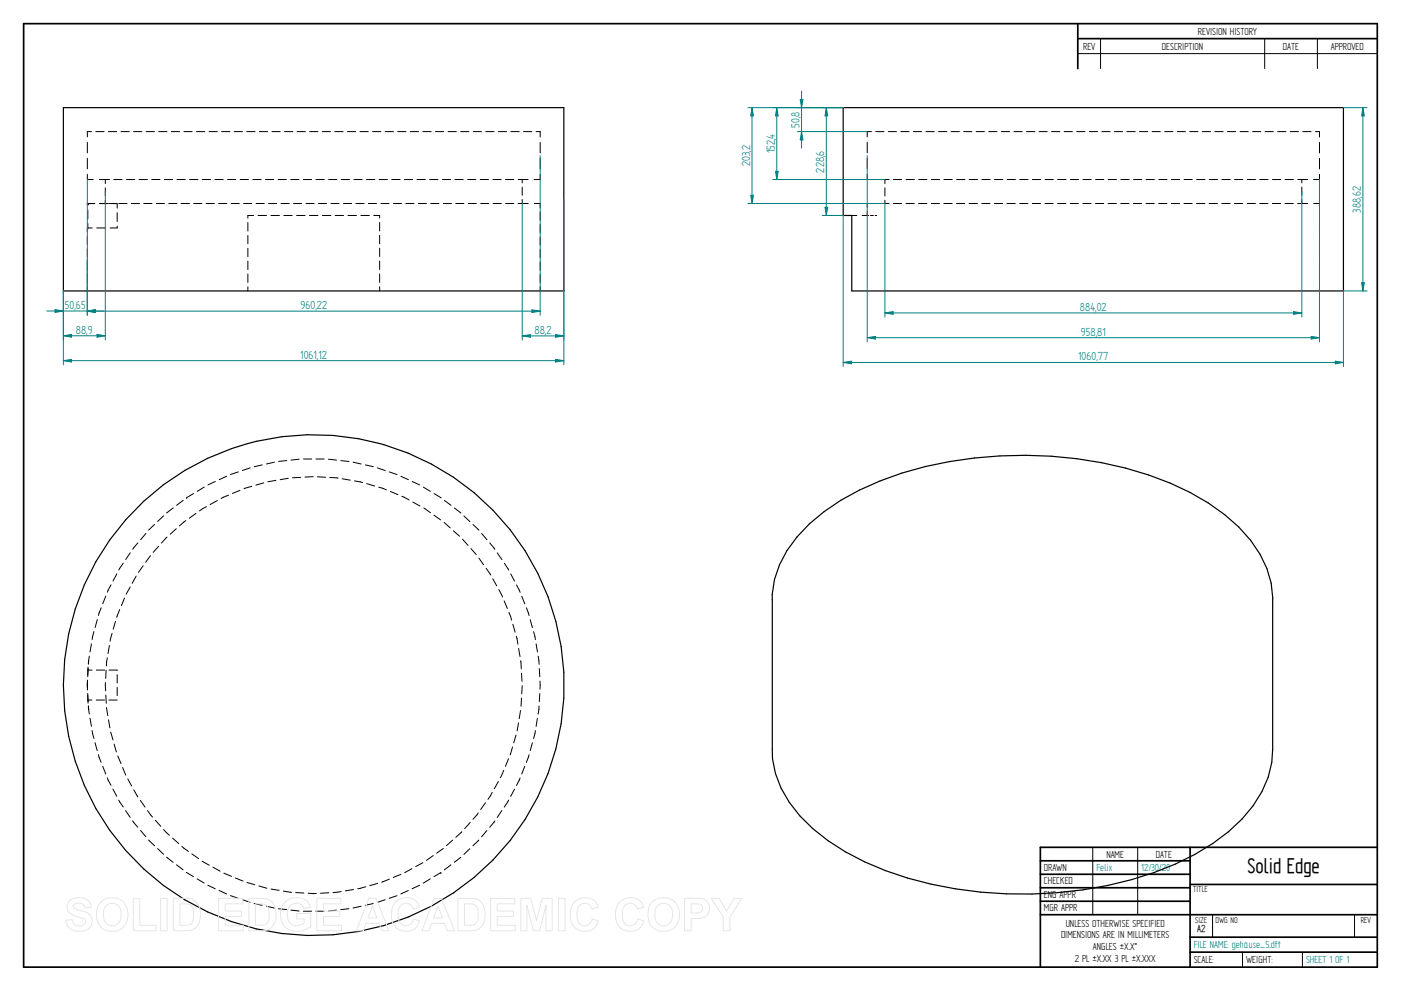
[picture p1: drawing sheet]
<svg xmlns="http://www.w3.org/2000/svg" width="594mm" height="420mm" viewBox="0 0 594 420" stroke-linecap="round" stroke-linejoin="round" font-family="sans-serif">
<g fill="none" stroke="#000" stroke-width=".72">
<path d="M10 10h574v400h-574zM457 10v19.1M457 16.4h127M504.6 359.2v50.8M584 359.2h-142.9v50.8M441.1 365h63.5M441.1 370.7h63.5M441.1 376.4h63.5M504.6 375h79.4M441.1 382.1h63.5M441.1 387.8h142.9M504.6 397.3h79.4"/>
<path d="M504.6 403.7h79.4"/>
</g>
<g fill="none" stroke="#000" stroke-width=".42">
<path d="M466.7 16.4v12.7M536.3 16.4v12.7M558.6 16.4v12.7M457 22.7h127M38.8 55.8h-1.8v2.2M40.6 55.8h3.5M46 55.8h3.5M51.3 55.8h3.5M56.6 55.8h3.5M62 55.8h3.5M67.3 55.8h3.5M72.6 55.8h3.6"/>
<path d="M78 55.8h3.5M83.3 55.8h3.5M88.6 55.8h3.6M94 55.8h3.5M99.3 55.8h3.5M104.6 55.8h3.6M110 55.8h3.5M115.3 55.8h3.5M120.6 55.8h3.6M126 55.8h3.5M131.3 55.8h3.5M136.6 55.8h3.6"/>
<path d="M142 55.8h3.5M147.3 55.8h3.5M152.6 55.8h3.6M158 55.8h3.5M163.3 55.8h3.5M168.6 55.8h3.6M174 55.8h3.5M179.3 55.8h3.5M184.7 55.8h3.5M190 55.8h3.5M195.3 55.8h3.5M200.7 55.8h3.5"/>
<path d="M206 55.8h3.5M211.3 55.8h3.5M216.7 55.8h3.5M222 55.8h3.5M227.3 55.8h1.8v2.3M369.5 55.8h-1.8v2.2M371.3 55.8h3.6M376.7 55.8h3.4M382 55.8h3.5M387.3 55.8h3.5M392.6 55.8h3.5M398 55.8h3.5"/>
<path d="M403.3 55.8h3.5M408.6 55.8h3.5M413.9 55.8h3.5M419.3 55.8h3.5M424.6 55.8h3.5M429.9 55.8h3.5M435.3 55.8h3.5M440.6 55.8h3.5M445.9 55.8h3.5M451.2 55.8h3.5M456.6 55.8h3.5M461.9 55.8h3.5"/>
<path d="M467.2 55.8h3.5M472.5 55.8h3.5M477.9 55.8h3.5M483.2 55.8h3.5M488.5 55.8h3.5M493.9 55.8h3.5M499.2 55.8h3.5M504.5 55.8h3.5M509.8 55.8h3.5M515.1 55.8h3.6M520.5 55.8h3.5M525.8 55.8h3.5"/>
<path d="M531.1 55.8h3.5M536.4 55.8h3.6M541.8 55.8h3.5M547.1 55.8h3.5M552.4 55.8h3.6M557.8 55.8h1.7v2.3M37 73.9v2.2h2.5M37 60.3v4.5M37 67.1v4.5M42.1 76.1h4.3M44.7 76.1v1.8M44.7 79.6v3.5"/>
<path d="M48.3 76.1h3.5M53.6 76.1h3.5M59 76.1h3.5M64.3 76.1h3.6M69.7 76.1h3.5M75.1 76.1h3.5M80.4 76.1h3.5M85.8 76.1h3.5M91.1 76.1h3.6M96.5 76.1h3.5M101.8 76.1h3.6M107.2 76.1h3.5"/>
<path d="M112.6 76.1h3.5M117.9 76.1h3.5M123.3 76.1h3.5M128.6 76.1h3.6M134 76.1h3.5M139.4 76.1h3.5M144.7 76.1h3.5M150.1 76.1h3.5M155.4 76.1h3.6M160.8 76.1h3.5M166.1 76.1h3.6M171.5 76.1h3.5"/>
<path d="M176.8 76.1h3.6M182.2 76.1h3.5M187.6 76.1h3.5M192.9 76.1h3.5M198.3 76.1h3.5M203.6 76.1h3.6M209 76.1h3.5M214.3 76.1h3.6M219.7 76.1h4.2M221.4 76.1v1.5M221.4 79.3v3.5M229.1 73.9v2.2h-2.6"/>
<path d="M229.1 60.4v4.5M229.1 67.1v4.5M367.7 73.9v2.2h2.5M367.7 60.3v4.5M367.7 67.1v4.5M372.7 76.1h4.3M375.2 76.1v1.8M375.2 79.6v3.5M378.8 76.1h3.5M384.2 76.1h3.5M389.5 76.1h3.6M394.9 76.1h3.5"/>
<path d="M400.3 76.1h3.5M405.6 76.1h3.5M411 76.1h3.5M416.3 76.1h3.6M421.7 76.1h3.5M427.1 76.1h3.5M432.4 76.1h3.5M437.8 76.1h3.5M443.1 76.1h3.6M448.5 76.1h3.5M453.8 76.1h3.6M459.2 76.1h3.5"/>
<path d="M464.6 76.1h3.5M469.9 76.1h3.5M475.3 76.1h3.5M480.6 76.1h3.6M486 76.1h3.5M491.4 76.1h3.5M496.7 76.1h3.5M502.1 76.1h3.5M507.4 76.1h3.6M512.8 76.1h3.5M518.1 76.1h3.6M523.5 76.1h3.5"/>
<path d="M528.9 76.1h3.5M534.2 76.1h3.5M539.6 76.1h3.5M544.9 76.1h3.6M550.3 76.1h4.2M552 76.1v1.5M552 79.3v3.5M559.5 73.9v2.2h-2.5M559.5 60.4v4.5M559.5 67.1v4.5M37 86.3h.1M37.1 86.3h.1"/>
<path d="M37.1 96.6l-.1 1.8M37.2 89v3.8M37.2 94.7v1.9M37.2 96.6h.1M37.2 96.6h1.9M37.6 86.3h.1M40.2 86.3h-3v.8M41 96.6h3.8M42.2 86.3h3.7M44.7 84.9v1.4M46.1 86.3h3.6v1.9M49.7 95.8v.8h-3"/>
<path d="M49.7 90.2v3.7M50.4 86.3h3.5M55.7 86.3h3.5M61 86.3h3.5M66.2 86.3h3.6M71.5 86.3h3.6M76.8 86.3h3.5M82.1 86.3h3.5M87.4 86.3h3.5M92.7 86.3h3.5M98 86.3h3.5M103.3 86.3h3.5"/>
<path d="M105.1 94.4v3.6M105.1 99.8v3.6M107.6 91.4h-2.5v1.1M108.6 86.3h3.4M109.4 91.4h3.6M113.9 86.3h3.4M114.9 91.4h3.6M119.2 86.3h3.4M120.3 91.4h3.6M124.5 86.3h3.4M125.8 91.4h3.6M129.7 86.3h3.5"/>
<path d="M131.2 91.4h3.6M135 86.3h3.5M136.7 91.4h3.6M140.3 86.3h3.5M142.1 91.4h3.6M145.6 86.3h3.5M147.6 91.4h3.6M150.9 86.3h3.5M153 91.4h3.6M156.2 86.3h3.5M158.5 91.4h2.5v1.1M161 94.3v3.6"/>
<path d="M161 99.8v3.5M161.5 86.3h3.5M166.8 86.3h3.5M172.1 86.3h3.4M177.4 86.3h3.4M182.7 86.3h3.4M188 86.3h3.4M193.2 86.3h3.5M198.5 86.3h3.5M203.8 86.3h3.5M209.1 86.3h3.5M214.4 86.3h3.5"/>
<path d="M219.7 86.3h4.3M221.4 84.6v1.7M226.6 86.3h2.5v1.8M229.1 89.9v3.4M229.1 95.2v3.4M361.2 91.4h2.2M365.6 91.4h2.8M367.7 89.7v1.7M369.1 91.4h1.3M370.2 86.3h-2.5v1.6M371.1 91.4h.7M372.8 86.3h4.2"/>
<path d="M375.2 84.9v1.4M378.8 86.3h3.5M384.2 86.3h3.5M389.5 86.3h3.5M394.9 86.3h3.5M400.2 86.3h3.6M405.6 86.3h3.5M410.9 86.3h3.6M416.3 86.3h3.5M421.6 86.3h3.6M427 86.3h3.5M432.4 86.3h3.5"/>
<path d="M437.7 86.3h3.5M443.1 86.3h3.5M448.4 86.3h3.6M453.8 86.3h3.5M459.1 86.3h3.6M464.5 86.3h3.5M469.9 86.3h3.5M475.2 86.3h3.5M480.6 86.3h3.5M485.9 86.3h3.6M491.3 86.3h3.5M496.6 86.3h3.6"/>
<path d="M502 86.3h3.5M507.4 86.3h3.5M512.7 86.3h3.5M518.1 86.3h3.5M523.4 86.3h3.6M528.8 86.3h3.5M534.2 86.3h3.5M539.5 86.3h3.5M544.9 86.3h3.5M550.2 86.3h4.3M552 84.6v1.7M557.1 86.3h2.4v1.8"/>
<path d="M559.5 89.9v3.4M559.5 95.2v3.4M37 100.2v3.5M37 105.5v3.6M37 110.9v3.5M37 116.2v3.6M105.1 105.2v3.6M105.1 110.7v3.6M105.1 116.2v3.6M161 105.2v3.6M161 110.7v3.6M161 116.1v3.6"/>
<path d="M229.1 100.5v3.5M229.1 105.7v3.6M229.1 111v3.6M229.1 116.4v3.4M559.5 100.5v3.5M559.5 105.7v3.6M559.5 111v3.6M559.5 116.4v3.4M37 121.6v1.8M105.1 121.6v1.8M161 121.5v1.9M229.1 121.7v1.7"/>
<path d="M559.5 121.7v1.7M106.1 198.4l-3.3 1.1M111.2 197.1l-3.4 .8M116.4 196l-3.4 .7M121.6 195.3l-3.5 .3M126.9 194.7l-3.5 .4M128.7 194.6h3.5M134 194.6h3.4M139.3 194.7l3.4 .4M144.5 195.3l3.5 .4M149.7 196l3.5 .7M154.9 197.1l3.4 .8"/>
<path d="M160.1 198.4l3.3 1.1M69.4 218.7l-2.6 2.4M73.4 215.3l-2.7 2.2M77.7 212.1l-2.8 2.1M79.2 211h.1M82.1 209.3l-2.9 1.7M83.1 217.7l-2.8 2M86.6 206.5l-3 1.8M87.5 214.8l-2.9 1.8M91.3 204.1l-3.1 1.5M92.2 212.2l-3.1 1.7M96.1 201.9l-3.1 1.5"/>
<path d="M96.9 209.9l-3.2 1.5M101.1 200.1l-3.3 1.1M101.8 207.9l-3.3 1.3M106.8 206.2l-3.3 1M111.8 204.7l-3.3 1M117 203.7l-3.4 .6M122.3 202.8l-3.5 .6M127.5 202.4l-3.5 .2M132.8 202.1l-3.5 .2M134.6 202.1l3.4 .3M139.9 202.4l3.4 .3M145.1 203l3.4 .6"/>
<path d="M150.3 203.9l3.4 .7M155.5 205.1l3.3 .9M160.6 206.5l3.2 1.2M165.1 200.1l3.3 1.1M165.5 208.4l3.2 1.3M170 201.9l3.2 1.5M170.4 210.4l3.1 1.6M174.8 204.1l3.2 1.5M175 212.9l3.1 1.6M179.5 206.5l3 1.8M179.7 215.4l2.8 2M184 218.4l2.9 2"/>
<path d="M184.1 209.3l2.9 1.8M188.5 212.2l2.8 2M192.7 215.3l2.7 2.2M196.7 218.7l2.6 2.4M52.3 238.8l-1.9 2.9M55.2 234.4l-1.9 2.8M58.5 230.2l-2.2 2.7M60.7 239.9l-2 2.8M61.9 226.1l-2.3 2.7M63.8 235.6l-2 2.8M65.5 222.3l-2.5 2.5M67.3 231.6l-2.3 2.6"/>
<path d="M70.8 227.7l-2.3 2.6M74.8 224.2l-2.6 2.3M78.8 220.7l-2.7 2.3M188.3 221.5l2.6 2.3M192.3 225l2.6 2.3M196.1 228.6l2.4 2.6M199.7 232.6l2.3 2.6M200.6 222.4l2.5 2.4M203.1 236.6l2 2.8M204.3 226.2l2.2 2.7M207.7 230.2l2.1 2.7M210.9 234.4l1.9 2.9"/>
<path d="M213.9 238.8l1.8 2.9M42.9 257.7l-1.2 3.2M44.9 252.7l-1.3 3.3M47.1 247.9l-1.6 3.2M49.6 243.3l-1.7 3M50.8 258.4l-1.3 3.3M52.8 253.6l-1.3 3.2M55.2 248.9l-1.7 3M57.7 244.3l-1.7 3M206.1 240.9l2 2.9M209 245.4l1.6 3M211.5 250l1.6 3.1"/>
<path d="M213.8 254.8l1.3 3.2M215.8 259.6l1.2 3.3M216.6 243.3l1.6 3.1M219 248l1.6 3.1M221.2 252.8l1.3 3.2M223.2 257.7l1.2 3.3M37.9 278.2l-.3 1.9M38.8 273l-.6 3.4M39.8 267.8l-.7 3.3M41.3 262.7l-1 3.3M45.5 278.9l-.4 3.4M46.4 273.6l-.6 3.5"/>
<path d="M47.5 268.5l-.8 3.4M49 263.4l-1 3.4M217.5 264.7l.9 3.3M218.9 269.7l.7 3.4M219.9 274.9l.6 3.4M224.8 262.7l1 3.4M226.3 267.8l.7 3.4M227.3 273l.6 3.4M228.2 278.2l.4 3.4M37 290.4l.1 2.1M37 290.4l.1 1.8M37.1 288.3l-.1 2.1"/>
<path d="M37.1 288.7l-.1 1.7M37.2 294.7v2.1M37.2 294l.2 3.5M37.2 296.8l.1 1.3M37.2 296.8h1.8M37.2 284.1v2.1M37.2 284.1h1.8M37.3 282.8l-.1 1.3M37.4 283.4l-.2 3.5M37.5 299.5l.1 1.4M37.5 299.3l.1 1.6M37.6 280.1l-.1 1.5"/>
<path d="M37.6 280.1l-.1 1.3M40.8 296.8h3.6M40.8 284.1h3.6M44.7 289.4l.1 3.5M44.9 294.7l.2 3.5M45 284.1l-.2 3.5M45.2 300l.5 3.4M46.2 296.8h3.5M46.2 284.1l3.5 .1M49.7 286v3.6M49.7 291.4v3.5M220.8 280.1l.3 3.5"/>
<path d="M221.1 285.4l.3 3.5M221.1 296l-.2 3.4M221.4 290.7l-.2 3.5M228.6 299.3l-.4 3.5M228.7 283.5l.2 3.4M228.9 294l-.2 3.5M229 288.8v3.4M37.6 300.9l.3 1.8M38.2 304.5l.6 3.4M39 309.7l.8 3.4M40.3 314.9l.9 3.3M41.7 320l1.2 3.2"/>
<path d="M46 305.2l.6 3.4M46.9 310.4l1 3.3M48.4 315.5l1 3.3M217.3 316.7l-1 3.3M218.8 311.6l-1 3.4M219.9 306.5l-.6 3.4M220.7 301.2l-.5 3.5M224.4 320l-1.2 3.3M225.8 314.9l-1 3.4M227 309.8l-.7 3.3M227.9 304.5l-.6 3.5M43.6 324.9l1.3 3.3"/>
<path d="M45.5 329.8l1.6 3.2M47.9 334.6l1.6 3M49.9 320.5l1.4 3.2M50.4 339.2l1.8 2.9M52 325.4l1.3 3.2M54.2 330.2l1.6 3M56.7 334.9l1.8 3M59.5 339.3l2 2.9M208.7 336l-1.8 2.9M211.3 331.3l-1.7 3.1M213.6 326.6l-1.4 3.1M215.6 321.7l-1.3 3.2"/>
<path d="M215.7 339.3l-1.9 2.9M218.2 334.6l-1.7 3.1M220.6 329.9l-1.6 3.1M222.5 325l-1.3 3.2M53.2 343.7l2 2.8M56.2 348l2.2 2.7M59.6 352.1l2.2 2.7M62.6 343.7l2.1 2.7M63 356.1l2.5 2.5M65.9 347.8l2.3 2.6M66.8 359.8l2.5 2.4M69.4 351.7l2.4 2.5"/>
<path d="M73.2 355.3l2.6 2.4M77.1 358.9l2.8 2.1M188 359.7l-2.8 2M191.9 356.2l-2.5 2.3M195.8 352.6l-2.5 2.4M199.2 359.8l-2.5 2.4M199.4 348.7l-2.3 2.6M202.8 344.7l-2.2 2.6M203 356.2l-2.5 2.4M205.9 340.4l-2.1 2.8M206.5 352.1l-2.3 2.7M209.8 348.1l-2.2 2.7"/>
<path d="M212.8 343.7l-1.9 2.9M463.4 359.2v28.6M482.4 359.2v28.6M70.6 363.4l2.8 2.2M74.8 366.6l2.8 2.2M79.1 369.9l2.9 1.8M81.4 362l2.8 2M83.6 372.6l3 1.8M85.7 365.1l3 1.7M88.1 375.3l3.2 1.5M90.3 367.7l3 1.7M92.9 377.5l3.2 1.5"/>
<path d="M94.9 370.2l3.3 1.4M97.7 379.7l3.3 1.2M99.8 372.2l3.2 1.3M104.7 374.1l3.4 1M109.8 375.6l3.4 1M114.9 376.9l3.5 .6M120.1 377.8l3.5 .5M125.4 378.4l3.5 .2M130.7 378.7l3.4 .1M139.4 378.5l-3.5 .2M144.7 378l-3.5 .4M149.9 377.1l-3.4 .6"/>
<path d="M155.1 376l-3.4 .8M160.1 374.5l-3.3 1M165.1 372.7l-3.2 1.3M168.3 379.8l-3.3 1.1M170 370.7l-3.3 1.3M173.1 377.6l-3.1 1.4M174.7 368.3l-3.1 1.7M177.9 375.3l-3.2 1.5M179.3 365.8l-3 1.6M182.4 372.6l-2.9 1.8M183.7 362.8l-2.9 2M186.9 370l-2.9 1.7"/>
<path d="M186.9 370h.1M191.2 366.7l-2.8 2.1M195.4 363.5l-2.7 2.1M102.7 381.4l3.3 1.2M107.8 383.1l3.4 .7M112.9 384.2l3.4 .8M118.1 385.3l3.5 .4M123.4 385.9l3.4 .3M128.6 386.3h3.5M133.9 386.3h3.5M142.7 385.9l-3.5 .3M147.9 385.3l-3.4 .4"/>
<path d="M153.1 384.2l-3.4 .8M158.3 383.1l-3.4 .7M163.3 381.5l-3.3 1.1M514.2 387.9v9.4M574.4 387.9v9.4M526.9 403.7v6.3M552.3 403.7v6.3"/>
</g>
<g fill="none" stroke="#000" stroke-width=".51">
<path d="M26.9 45.6h212.2v77.8h-212.2zM357.5 45.6h212.3M357.5 45.6v45.8h3.7v32h208.6l-.1-77.8M343.2 222.1a111 111 0 0 1 49.1-24.3 173.7 173.7 0 0 1 103.9 7 87.6 87.6 0 0 1 34.1 24.3 40.2 40.2 0 0 1 9.4 25.2v63.5a39.3 39.3 0 0 1-8.3 23.8 78.8 78.8 0 0 1-33 24.8 169.7 169.7 0 0 1-93.2 10.5 128.7 128.7 0 0 1-54.1-20.5 56.4 56.4 0 0 1-22.3-28.4l-1.2-6.3-.1-3.9v-63.5a38.6 38.6 0 0 1 10.5-26.7z"/>
<circle cx="133.1" cy="290.5" r="106.2"/>
</g>
<path d="M37 110v23.6M23.4 131.3l3.5 .6-3.5 .6zM26.9 123.4v10.2" fill="none" stroke="#008080" stroke-width=".42"/>
<path d="M23.4 131.3l3.5 .6-3.5 .6z" fill="#008080"/>
<path d="M37 131.9l3.5-.6v1.2z" fill="none" stroke="#008080" stroke-width=".42"/>
<path d="M37 131.9l3.5-.6v1.2z" fill="#008080"/>
<path d="M44.7 81.2v62.9M19.8 131.9h24.2M26.9 123.4v20.7M26.9 142.4l3.4-.6v1.2z" fill="none" stroke="#008080" stroke-width=".42"/>
<path d="M26.9 142.4l3.4-.6v1.2z" fill="#008080"/>
<path d="M41.1 141.8l3.6 .6-3.6 .6z" fill="none" stroke="#008080" stroke-width=".42"/>
<path d="M41.1 141.8l3.6 .6-3.6 .6z" fill="#008080"/>
<path d="M37 76.1v57.6M229.1 66v67.7M37 131.9l3.5-.5v1.1zM26.9 142.4h17.8" fill="none" stroke="#008080" stroke-width=".42"/>
<path d="M37 131.9l3.5-.5v1.1z" fill="#008080"/>
<path d="M225.5 131.4l3.6 .5-3.6 .6z" fill="none" stroke="#008080" stroke-width=".42"/>
<path d="M225.5 131.4l3.6 .5-3.6 .6z" fill="#008080"/>
<path d="M26.9 123.4v31.3M37 131.9h192.1M239.1 123.4v31.3M26.9 152.9l3.4-.5v1.1z" fill="none" stroke="#008080" stroke-width=".42"/>
<path d="M26.9 152.9l3.4-.5v1.1z" fill="#008080"/>
<path d="M235.6 152.4l3.5 .5-3.5 .6z" fill="none" stroke="#008080" stroke-width=".42"/>
<path d="M235.6 152.4l3.5 .5-3.5 .6z" fill="#008080"/>
<path d="M221.4 86.3v57.9M239.1 84.5v59.7M26.9 152.9h212.2M221.4 142.4l3.6-.5v1.1z" fill="none" stroke="#008080" stroke-width=".42"/>
<path d="M221.4 142.4l3.6-.5v1.1z" fill="#008080"/>
<path d="M235.6 141.9l3.5 .5-3.5 .6z" fill="none" stroke="#008080" stroke-width=".42"/>
<path d="M235.6 141.9l3.5 .5-3.5 .6z" fill="#008080"/>
<path d="M569.7 45.6h10M577.4 119.9h1.1l-.6 3.5zM569.7 123.4h10M221.4 142.4h17.7" fill="none" stroke="#008080" stroke-width=".42"/>
<path d="M577.4 119.9h1.1l-.6 3.5z" fill="#008080"/>
<path d="M577.9 45.6l.6 3.5h-1.1z" fill="none" stroke="#008080" stroke-width=".42"/>
<path d="M577.9 45.6l.6 3.5h-1.1z" fill="#008080"/>
<path d="M348.7 45.6h8.8M350.4 45.6l.6 3.5h-1.2zM577.9 45.6v77.8M348.7 91.4h8.8" fill="none" stroke="#008080" stroke-width=".42"/>
<path d="M350.4 45.6l.6 3.5h-1.2z" fill="#008080"/>
<path d="M349.8 87.9h1.2l-.6 3.5z" fill="none" stroke="#008080" stroke-width=".42"/>
<path d="M349.8 87.9h1.2l-.6 3.5z" fill="#008080"/>
<path d="M338.2 45.6h19.3M338.2 55.8h29.5M339.3 42.2h1.2l-.6 3.4zM350.4 45.6v45.8" fill="none" stroke="#008080" stroke-width=".42"/>
<path d="M339.3 42.2h1.2l-.6 3.4z" fill="#008080"/>
<path d="M339.9 55.8l.6 3.5h-1.2z" fill="none" stroke="#008080" stroke-width=".42"/>
<path d="M339.9 55.8l.6 3.5h-1.2z" fill="#008080"/>
<path d="M339.9 38.7v24.1M327.7 45.6h29.8M329.4 45.6l.6 3.5h-1.2zM327.7 76.1h47.5" fill="none" stroke="#008080" stroke-width=".42"/>
<path d="M329.4 45.6l.6 3.5h-1.2z" fill="#008080"/>
<path d="M328.8 72.6h1.2l-.6 3.5z" fill="none" stroke="#008080" stroke-width=".42"/>
<path d="M328.8 72.6h1.2l-.6 3.5z" fill="#008080"/>
<path d="M317.2 45.6h40.3M318.9 45.6l.6 3.5h-1.2zM329.4 45.6v30.5M317.2 86.3h58" fill="none" stroke="#008080" stroke-width=".42"/>
<path d="M318.9 45.6l.6 3.5h-1.2z" fill="#008080"/>
<path d="M318.3 82.8h1.2l-.6 3.5z" fill="none" stroke="#008080" stroke-width=".42"/>
<path d="M318.3 82.8h1.2l-.6 3.5z" fill="#008080"/>
<path d="M318.9 45.6v40.7M375.2 86.3v48.2M552 81.2v53.3M375.2 132.7l3.5-.6v1.2z" fill="none" stroke="#008080" stroke-width=".42"/>
<path d="M375.2 132.7l3.5-.6v1.2z" fill="#008080"/>
<path d="M548.5 132.1l3.5 .6-3.5 .6z" fill="none" stroke="#008080" stroke-width=".42"/>
<path d="M548.5 132.1l3.5 .6-3.5 .6z" fill="#008080"/>
<path d="M367.7 66v78.9M559.5 76.1v68.8M375.2 132.7h176.8M556 142.6l3.5 .6-3.5 .6z" fill="none" stroke="#008080" stroke-width=".42"/>
<path d="M556 142.6l3.5 .6-3.5 .6z" fill="#008080"/>
<path d="M367.7 143.2l3.6-.6v1.2z" fill="none" stroke="#008080" stroke-width=".42"/>
<path d="M367.7 143.2l3.6-.6v1.2z" fill="#008080"/>
<path d="M357.5 91.4v64M569.7 123.4v32M367.7 143.2h191.8M566.2 153.1l3.5 .6-3.5 .6z" fill="none" stroke="#008080" stroke-width=".42"/>
<path d="M566.2 153.1l3.5 .6-3.5 .6z" fill="#008080"/>
<path d="M357.5 153.7l3.6-.6v1.2z" fill="none" stroke="#008080" stroke-width=".42"/>
<path d="M357.5 153.7l3.6-.6v1.2z" fill="#008080"/>
<path d="M357.5 153.7h212.2" fill="none" stroke="#008080" stroke-width=".42"/>
<g fill="none" stroke="#e6e6e6" stroke-width=".42">
<path d="M29.6 381.8a6.5 6.5 0 0 1 8.5 .8l.6 2.2-2.8 .1a2.7 2.7 0 0 0-2.1-2 2.7 2.7 0 0 0-2.7 1.1 1.87 1.87 0 0 0 2.2 1.8l1.4 .4a4.4 4.4 0 0 1 4 6.2 6.4 6.4 0 0 1-9.1 1.3l-1.2-1.8-.5-1.7 2.7-.3a2.94 2.94 0 0 0 2.6 2.6 2.94 2.94 0 0 0 3.1-1.9 2.67 2.67 0 0 0-2.9-1.8 4.9 4.9 0 0 1-5-4.3l.4-1.6zM43.1 382.1a6.9 6.9 0 0 1 8.2-.5 6.9 6.9 0 0 1 2.8 7.7 6.7 6.7 0 0 1-8 5.5 6.7 6.7 0 0 1-5.1-8.3 6.4 6.4 0 0 1 2.1-4.4zM44.8 384.2a3.9 3.9 0 0 1 4.6-.8 3.9 3.9 0 0 1 2 4.3 3.8 3.8 0 0 1-1.9 4.3 3.8 3.8 0 0 1-4.6-.7 6.6 6.6 0 0 1-.1-7.1zM56.5 381h2.8v11.3h6.9v2.3h-9.7zM68.1 380.9h2.8v13.7h-2.8zM73.5 380.9h5a5.9 5.9 0 0 1 6.5 7 5.9 5.9 0 0 1-6.3 6.7h-5.2zM76.3 383.2h1.8a3.4 3.4 0 0 1 4 3.9v1.2a3.2 3.2 0 0 1-3.8 4h-2zM92.7 380.9h10.2v2.3h-7.4v3h6.9v2.4h-6.9v3.7h7.7v2.3h-10.5zM105.5 380.9h5.1a5.9 5.9 0 0 1 6.4 7 5.9 5.9 0 0 1-6.3 6.7h-5.2zM108.3 383.2h1.9a3.4 3.4 0 0 1 4 3.9v1.2a3.2 3.2 0 0 1-3.8 4h-2.1zM120.9 382.4a7.3 7.3 0 0 1 9.7 .1l1 2.2-2.7 .5a3.7 3.7 0 0 0-4.6-2 3.7 3.7 0 0 0-2.5 4.4 4.2 4.2 0 0 0 2.2 4.5 4.2 4.2 0 0 0 5-.8v-1.7h-3.2v-2.3h6v5.4a8.1 8.1 0 0 1-11.8-.8 8.3 8.3 0 0 1 .9-9.5zM134.4 380.9h10.2v2.3h-7.4v3h6.9v2.4h-6.9v3.7h7.6v2.3h-10.4z"/>
<path d="M156.4 380.9h3l5.5 13.7h-3l-1.2-3.1h-5.5l-1.1 3.1h-3zM157.9 384.1l1.9 5.1h-3.7zM167.7 382.5a6 6 0 0 1 10.2 2.1l-2.8 .7a3.2 3.2 0 0 0-3.9-2.2 3.2 3.2 0 0 0-2.4 3.8 4.6 4.6 0 0 0 2.5 5.5 3.2 3.2 0 0 0 4-2.8l2.6 .8a6.1 6.1 0 0 1-7.2 4.3 6.1 6.1 0 0 1-4.8-6.8 7.7 7.7 0 0 1 1.8-5.4zM184.1 380.9h3.1l5.5 13.7h-3l-1.2-3.1h-5.5l-1.1 3.1h-3zM185.7 384.1l1.9 5.1h-3.8zM194.2 380.9h5a5.9 5.9 0 0 1 6.5 7 5.9 5.9 0 0 1-6.3 6.7h-5.2zM197 383.2h1.8a3.4 3.4 0 0 1 4 3.9v1.2a3.2 3.2 0 0 1-3.8 4h-2zM208.1 380.9h10.2v2.3h-7.4v3h6.9v2.4h-6.9v3.7h7.6v2.3h-10.4zM220.8 380.9h4.2l2.5 9.3 2.4-9.3h4.2v13.7h-2.5l-.1-10.8-2.7 10.8h-2.7l-2.7-10.8v10.8h-2.6zM236.8 380.9h2.8v13.7h-2.8zM243.5 382.5a6 6 0 0 1 10.2 2.1l-2.8 .7a3.2 3.2 0 0 0-3.8-2.2 3.2 3.2 0 0 0-2.4 3.8 4.6 4.6 0 0 0 2.4 5.5 3.2 3.2 0 0 0 4-2.8l2.6 .8a6.1 6.1 0 0 1-7.2 4.3 6.1 6.1 0 0 1-4.7-6.8 7.7 7.7 0 0 1 1.7-5.4zM262.7 382.5a6 6 0 0 1 10.2 2.1l-2.7 .7a3.2 3.2 0 0 0-3.9-2.2 3.2 3.2 0 0 0-2.4 3.8 4.6 4.6 0 0 0 2.4 5.5 3.2 3.2 0 0 0 4-2.8l2.7 .8a6.1 6.1 0 0 1-7.2 4.3 6.1 6.1 0 0 1-4.8-6.8 7.7 7.7 0 0 1 1.7-5.4z"/>
<path d="M277 382.1a6.9 6.9 0 0 1 8.2-.5 6.9 6.9 0 0 1 2.8 7.7 6.7 6.7 0 0 1-8.1 5.5 6.7 6.7 0 0 1-5.1-8.3 6.4 6.4 0 0 1 2.2-4.4zM278.7 384.2a3.9 3.9 0 0 1 4.6-.8 3.9 3.9 0 0 1 1.9 4.3 3.8 3.8 0 0 1-1.8 4.3 3.8 3.8 0 0 1-4.7-.7 6.6 6.6 0 0 1 0-7.1zM290.3 380.9h5.2a4.4 4.4 0 0 1 5.4 4.3 4.4 4.4 0 0 1-5.4 4.2h-2.4v5.2h-2.8zM293.1 383.2h1.8a2.1 2.1 0 0 1 2.6 .6 2.1 2.1 0 0 1 0 2.6 3.4 3.4 0 0 1-2.9 .7h-1.5zM301.6 380.9h3.3l3.2 5.4 3.2-5.4h3.2l-5 7.9v5.8h-2.8v-5.8z"/>
</g>
<text font-size="10.1" x="529" y="370.2">Solid Edge</text>
<g font-size="5.6" fill="#008080">
<text x="339" y="54.2" transform="rotate(-90 339 54.2)">50,8</text>
<text x="328.5" y="65" transform="rotate(-90 328.5 65)">152,4</text>
<text x="318" y="70.4" transform="rotate(-90 318 70.4)">203,2</text>
<text x="349.5" y="73.2" transform="rotate(-90 349.5 73.2)">228,6</text>
<text x="577.1" y="90.1" transform="rotate(-90 577.1 90.1)">388,62</text>
<text x="27.5" y="131">50,65</text>
<text x="127.4" y="131.1">960,22</text>
<text x="457.9" y="131.8">884,02</text>
<text x="32.1" y="141.5">88,9</text>
<text x="226.6" y="141.6">88,2</text>
<text x="458.3" y="142.3">958,81</text>
<text x="127.3" y="152.1">1061,12</text>
<text x="457.2" y="152.8">1060,77</text>
</g>
<g font-size="4.9">
<text x="507.9" y="14.7">REVISION HISTORY</text>
<text x="459.3" y="21">REV</text>
<text x="492.7" y="21">DESCRIPTION</text>
<text x="544" y="21">DATE</text>
<text x="564.3" y="21">APPROVED</text>
<text x="469.1" y="363.6">NAME</text>
<text x="490.1" y="363.6">DATE</text>
<text x="442.7" y="369.3">DRAWN</text>
<text x="442.7" y="375">CHECKED</text>
<text x="442.7" y="380.7">ENG APPR</text>
<text x="442.7" y="386.4">MGR APPR</text>
<text x="451.9" y="392.9">UNLESS OTHERWISE SPECIFIED</text>
<text x="449.9" y="397.9">DIMENSIONS ARE IN MILLIMETERS</text>
<text x="455.7" y="407.8">2 PL ±X.XX 3 PL ±X.XXX</text>
<text x="463.5" y="402.9">ANGLES ±X.X°</text>
<text x="506.2" y="408.3">SCALE:</text>
<text x="528.4" y="408.3">WEIGHT:</text>
</g>
<g font-size="4.9" fill="#008080">
<text x="464.9" y="369.3">Felix</text>
<text x="483.9" y="369.3">12/30/20</text>
<text x="506.2" y="402">FILE NAME: gehäuse_5.dft</text>
<text x="553.8" y="408.4">SHEET 1 OF 1</text>
</g>
<text font-size="4.8" x="507.7" y="395.3">A2</text>
<g font-size="4.1">
<text x="505.9" y="378.3">TITLE</text>
<text x="506.9" y="391.1">SIZE</text>
<text x="515.4" y="391.1">DWG NO</text>
<text x="577" y="391.1">REV</text>
</g>
</svg>
